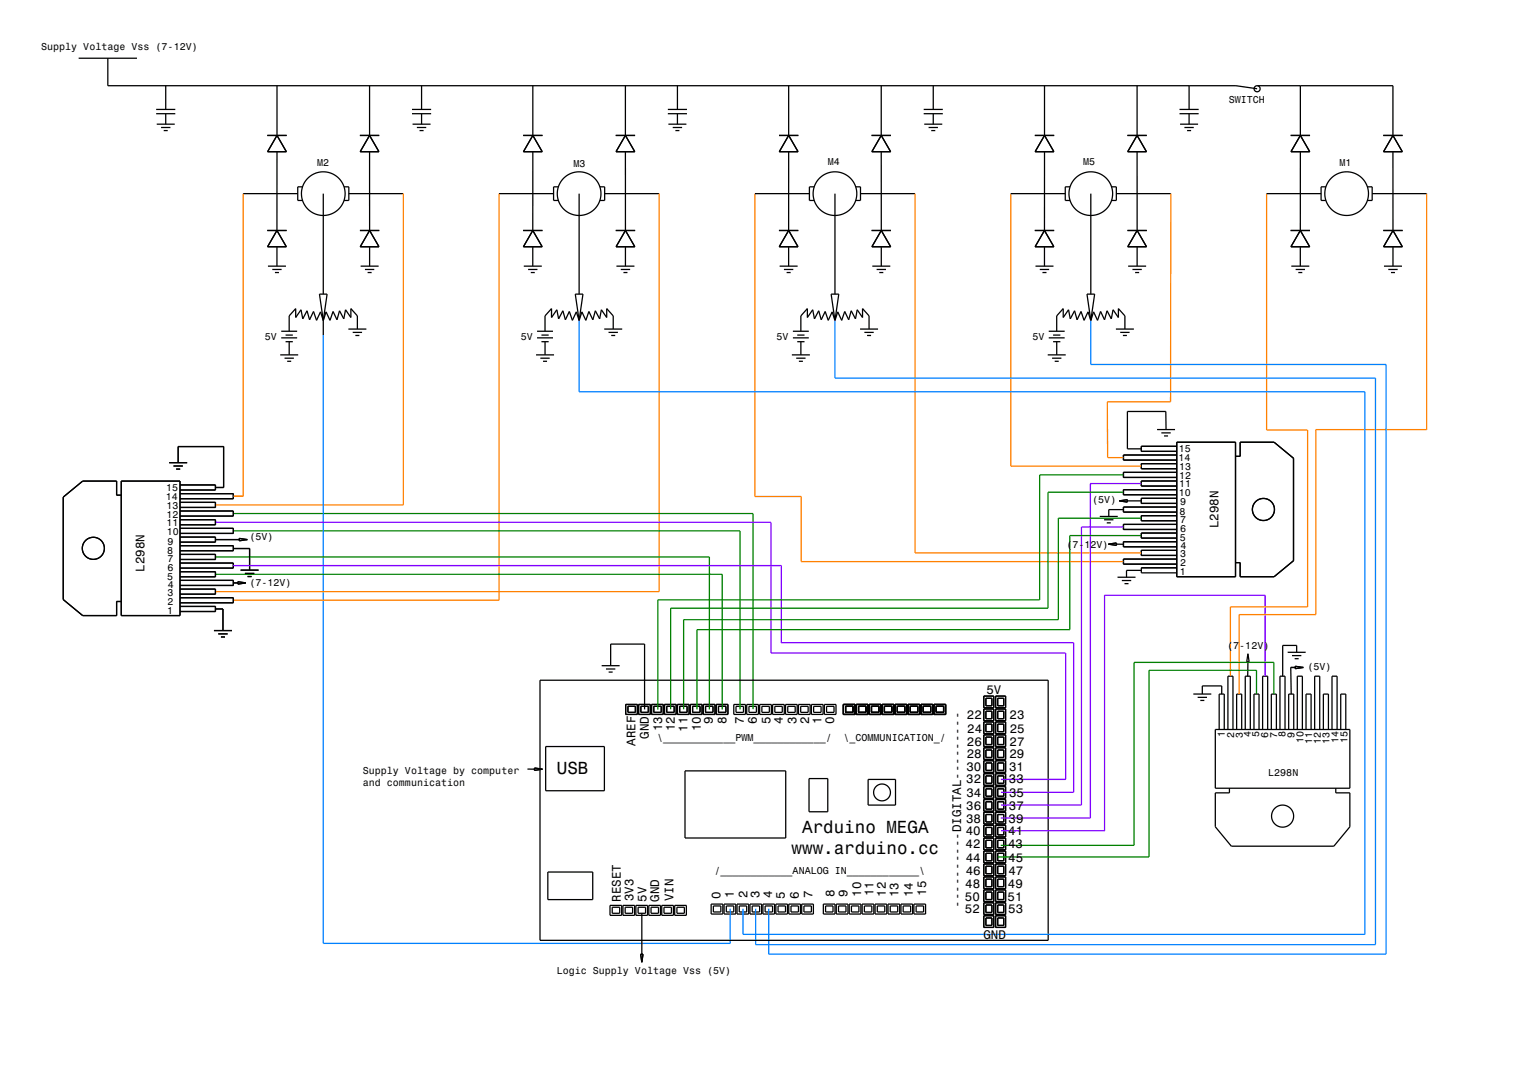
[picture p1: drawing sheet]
<svg xmlns="http://www.w3.org/2000/svg" width="420mm" height="297mm" viewBox="0 0 420 297" stroke-linecap="round" stroke-linejoin="round" font-family="sans-serif">
<g fill="none" stroke="#000" stroke-width=".35">
<path d="M21.5 15.9h16M29.5 15.9v7.6h308.7l5.8 .8M42.7 30h5.3M42.7 31.1h5.3M42.9 34h4.9M44.1 34.9h2.5M44.8 35.7h1.1M45.3 23.5v6.5M45.3 31.1v2.9M73.1 37.1h5.3M75.8 23.5v13.6M75.8 37.1l2.6 4.4h-5.2z"/>
<path d="M98.5 37.1h5.3M101.1 37.1l2.6 4.4h-5.2zM101.1 23.5v13.6M112.7 30h5.3M112.7 31.1h5.3M112.9 34h4.9M114.1 34.9h2.5M114.8 35.7h1.1M115.3 23.5v6.5M115.3 31.1v2.9M143.1 37.1h5.3M145.8 37.1l2.6 4.4h-5.2z"/>
<path d="M145.8 23.5v13.6M168.5 37.1h5.3M171.1 37.1l2.6 4.4h-5.1zM171.1 23.5v13.6M182.7 30h5.3M182.7 31.1h5.3M182.9 34h4.9M184.1 34.9h2.5M184.8 35.7h1.1M185.4 23.5v6.5M185.4 31.1v2.9M213.1 37.1h5.3"/>
<path d="M215.8 23.5v13.6M215.8 37.1l2.6 4.4h-5.2zM238.5 37.1h5.3M241.1 37.1l2.6 4.4h-5.1zM241.1 23.5v13.6M252.7 30h5.3M252.7 31.1h5.3M252.9 34h4.9M254.1 34.9h2.5M254.8 35.7h1.1M255.4 23.5v6.5M255.4 31.1v2.9"/>
<path d="M283.2 37.1h5.2M285.8 37.1l2.6 4.4h-5.2zM285.8 23.5v13.6M308.5 37.1h5.3M311.1 37.1l2.6 4.4h-5.1zM311.1 23.5v13.6M322.7 30h5.3M322.7 31.1h5.3M322.9 34h4.9M324.1 34.9h2.5M324.8 35.7h1.1M325.4 23.5v6.5"/>
<path d="M325.4 31.1v2.9M344.1 23.5h37v13.6M353.2 37.1h5.2M355.8 37.1l2.6 4.4h-5.2zM355.8 23.5v13.6M378.5 37.1h5.3M381.1 37.1l2.6 4.4h-5.1zM66.5 53h15M75.8 41.6v21.5M82.8 51.1h-1.3v3.8h1.3M88.5 53v27.5M94.1 51.1h1.3v3.8h-1.3"/>
<path d="M95.4 53h15M101.1 41.6v21.5M136.6 53h14.9M145.8 41.6v21.5M152.8 51.1h-1.3v3.8h1.3M158.5 53v27.5M164.1 51.1h1.3v3.8h-1.3M165.4 53h15M171.1 41.6v21.5M206.6 53h14.9M215.8 41.6v21.5M222.8 51.1h-1.3v3.8h1.3"/>
<path d="M228.5 53v27.5M234.1 51.1h1.3v3.8h-1.3M235.4 53h15M241.1 41.6v21.5M276.6 53h14.9M285.8 41.6v21.5M292.8 51.1h-1.3v3.8h1.3M298.5 53v27.5M304.1 51.1h1.4v3.8h-1.4M305.5 53h14.9M311.1 41.6v21.5M346.6 53h14.9"/>
<path d="M355.8 41.6v21.5M362.8 51.1h-1.3v3.8h1.3M374.1 51.1h1.4v3.8h-1.4M375.5 53h14.9M381.1 41.6v21.5M73.1 63.1h5.3M73.3 72.9h4.9M74.5 73.8h2.6M75.2 74.6h1.1M75.8 63.1l2.5 4.4h-5.1zM75.8 67.6v5.3M98.5 63.1h5.3"/>
<path d="M98.7 72.9h4.9M99.9 73.8h2.5M100.6 74.6h1.1M101.1 63.1l2.6 4.4h-5.1zM101.1 67.6v5.3M143.1 63.1h5.3M143.3 72.9h4.9M144.5 73.8h2.6M145.2 74.6h1.1M145.8 63.1l2.6 4.4h-5.2zM145.8 67.6v5.3M168.5 63.1h5.3"/>
<path d="M168.7 72.9h4.9M169.9 73.8h2.5M170.6 74.6h1.1M171.1 63.1l2.6 4.4h-5.1zM171.1 67.6v5.3M213.1 63.1h5.3M213.3 72.9h4.9M214.5 73.8h2.6M215.2 74.6h1.1M215.8 63.1l2.6 4.4h-5.2zM215.8 67.6v5.3M238.5 63.1h5.3"/>
<path d="M238.7 72.9h4.9M239.9 73.8h2.5M240.6 74.6h1.1M241.1 63.1l2.6 4.4h-5.1zM241.1 67.6v5.3M283.1 63.1h5.3M283.3 72.9h4.9M284.5 73.8h2.6M285.2 74.6h1.1M285.8 63.1l2.6 4.4h-5.2zM285.8 67.6v5.3M308.5 63.1h5.3"/>
<path d="M308.7 72.9h4.9M309.9 73.8h2.5M310.6 74.6h1.1M311.1 63.1l2.6 4.4h-5.1zM311.1 67.6v5.3M353.1 63.1h5.3M353.3 72.9h5M354.5 73.8h2.6M355.2 74.6h1.1M355.8 63.1l2.6 4.4h-5.2zM355.8 67.6v5.3M378.5 63.1h5.3"/>
<path d="M378.7 72.9h4.9M379.9 73.8h2.5M380.6 74.6h1.1M381.1 63.1l2.6 4.4h-5.1zM381.1 67.6v5.3M76.7 97.1h4.9M76.9 90.7h4.4M76.9 92.5h4.4M77.9 98.1h2.5M78.1 91.7h2M78.1 93.5h2M78.6 98.9h1.1"/>
<path d="M79.1 93.5v3.6M87.4 80.5h2.1l-1 7.2zM88.5 87.7v4M88.5 87.7l-.8-2.3-1.1 2.3-.8-2.4-1.1 2.2-.7-2.4-1.2 2.2-.4-2.5-1.5 2.1v-2.4l-1.8 2v4.2M88.5 87.7l.7-2.3 1.1 2.3 .8-2.4 1.1 2.2 .7-2.4 1.2 2.2 .4-2.5 1.5 2.1v-2.4l1.8 2v3.6M95.3 90.1h4.9M96.5 91h2.6M97.2 91.8h1.1M146.7 97.1h4.9M146.9 90.7h4.4M146.9 92.5h4.4M147.9 98.1h2.5"/>
<path d="M148.1 91.7h2M148.1 93.5h2M148.6 98.9h1.1M149.1 93.5v3.6M157.4 80.5h2.1l-1 7.2zM158.5 87.7l-.8-2.3-1.1 2.3-.8-2.4-1.1 2.2-.7-2.4-1.2 2.2-.4-2.5-1.5 2.1v-2.4l-1.8 2v4.2M158.5 87.7l.7-2.3 1.1 2.3 .8-2.4 1.1 2.2 .7-2.4 1.2 2.2 .4-2.5 1.5 2.1v-2.4l1.8 2v3.6M165.3 90.1h5M166.5 91h2.6M167.2 91.8h1.1M216.7 97.1h4.9M217 90.7h4.3"/>
<path d="M217 92.5h4.3M217.9 98.1h2.5M218.1 91.7h2M218.1 93.5h2M218.6 98.9h1.1M219.1 93.5v3.6M227.4 80.5h2.1l-1 7.2zM228.5 87.7l-.8-2.3-1.1 2.3-.8-2.4-1.1 2.2-.7-2.4-1.2 2.2-.4-2.5-1.5 2.1v-2.4l-1.8 2v4.2M228.5 87.7l.7-2.3 1.1 2.3 .8-2.4 1.1 2.2 .7-2.4 1.2 2.2 .5-2.5 1.4 2.1v-2.4l1.8 2v3.6M235.3 90.1h5M236.5 91h2.6M237.2 91.8h1.1"/>
<path d="M286.7 97.1h4.9M287 90.7h4.3M287 92.5h4.3M287.9 98.1h2.5M288.1 91.7h2M288.1 93.5h2M288.6 98.9h1.1M289.1 93.5v3.6M297.4 80.5h2.1l-1 7.2zM298.5 87.7l-.8-2.3-1.1 2.3-.8-2.4-1.1 2.2-.7-2.4-1.1 2.2-.5-2.5-1.5 2.1v-2.4l-1.8 2v4.2M298.5 87.7l.7-2.3 1.1 2.3 .8-2.4 1.1 2.2 .7-2.4 1.2 2.2 .5-2.5 1.4 2.1v-2.4l1.8 2v3.6M305.3 90.1h5"/>
<path d="M306.5 91h2.6M307.2 91.8h1.1M316.6 117.6h4.9M317.8 118.5h2.5M318.5 119.3h1.1M319.1 117.6l-.1-5h-10.5v10.3h3.8M33.2 131.7h16.1v36.8h-16.1zM33.2 135.5h-1.3v-3.8h-9.3l-5.3 4.4v28l5.3 4.4h9.3v-3.9h1.3M46.3 126.7h4.9M47.5 127.6h2.5M48.2 128.4h1.1M48.7 126.7v-4.5h12.5v11.2h-2.3"/>
<path d="M49.3 135.1h14.5v1.4h-14.5M49.3 139.9h14.5v1.4h-14.5M49.3 137.5h9.6v1.4h-9.6M49.3 132.7h9.6v1.4h-9.6M306.3 137.1l2.2-.3v.6zM307.4 139.5h-4v1.9M308.5 137.1h3.8M322 121.1h16.1v36.8h-16.1zM322 131.7h-9.7v1.4h9.7M322 124.6h-14.6v1.3h14.6M322 129.3h-14.6v1.4h14.6M322 134h-14.6v1.4h14.6"/>
<path d="M322 138.8h-14.6v1.4h14.6M322 122.2h-9.7v1.4h9.7M322 126.9h-9.7v1.4h9.7M322 136.4h-9.7v1.4h9.7M338.1 124.9h1.2v-3.8h9.3l5.3 4.3v28.1l-5.3 4.4h-9.3v-3.9h-1.2M49.3 144.6h14.5v1.4h-14.5M49.3 149.4h14.5v1.4h-14.5M49.3 154.1h14.5v1.4h-14.5M49.3 158.9h14.5v1.4h-14.5M49.3 142.3h9.6v1.4h-9.6M49.3 147h9.6v1.4h-9.6M49.3 151.8h9.6v1.3h-9.6"/>
<path d="M49.3 156.5h9.6v1.4h-9.6M58.9 147.7h6.6M63.8 159.6h1.3M63.8 150.2h4.5v5.9M65.1 159.2l2.2 .4-2.2 .3zM65.5 147.4l2.2 .3-2.2 .3zM65.8 156.1h5M67 157h2.6M67.7 157.8h1.1M300.9 141.4h4.9M302.1 142.3h2.6M302.8 143.1h1.1"/>
<path d="M303.3 149l2.2-.4v.7zM305.5 149h1.9M305.8 158h4.9M307 158.9h2.5M307.7 159.8h1.1M312.3 156.1h-4.1v1.9M322 153h-14.6v1.4h14.6M322 143.5h-14.6v1.4h14.6M322 148.3h-14.6v1.4h14.6M322 150.7h-9.7v1.3h9.7M322 141.2h-9.7v1.3h9.7M322 145.9h-9.7v1.4h9.7"/>
<path d="M322 155.4h-9.7v1.4h9.7M49.3 163.6h14.5v1.4h-14.5M49.3 161.3h9.6v1.3h-9.6M49.3 166h9.6v1.4h-9.6M58.5 172.6h5M58.9 166.7h2.1v5.9M59.7 173.5h2.6M60.5 174.4h1.1M341.5 179l.3 2.1h-.7zM352.3 178.6h5M353.5 179.5h2.6M354.8 178.6v-1.9h-3.8v8.4"/>
<path d="M147.8 186.2h139v71.2h-139zM164.6 182.2h4.9M165.8 183.1h2.6M166.5 184h1.1M167.1 182.2v-5.9h9.3v17.9M171.2 192.8h3.2v2.8h-3.2zM171.8 193.3h2v1.7h-2zM174.7 192.8h3.2v2.8h-3.2zM175.3 193.3h2.1v1.7h-2.1zM178.3 192.8h3.2v2.8h-3.2zM178.9 193.3h2v1.7h-2zM181.8 192.8h3.2v2.8h-3.2z"/>
<path d="M182.4 193.3h2.1v1.7h-2.1zM185.4 192.8h3.2v2.8h-3.2zM186 193.3h2v1.7h-2zM188.9 192.8h3.2v2.8h-3.2zM189.5 193.3h2v1.7h-2zM192.4 192.8h3.2v2.8h-3.2zM193 193.3h2.1v1.7h-2.1zM196 192.8h3.2v2.8h-3.2zM196.6 193.3h2v1.7h-2zM200.8 192.8h3.2v2.8h-3.2zM201.4 193.3h2v1.7h-2zM204.3 192.8h3.2v2.8h-3.2z"/>
<path d="M204.9 193.3h2.1v1.7h-2.1zM207.9 192.8h3.2v2.8h-3.2zM208.5 193.3h2v1.7h-2zM211.4 192.8h3.2v2.8h-3.2zM212 193.3h2v1.7h-2zM214.9 192.8h3.2v2.8h-3.2zM215.5 193.3h2.1v1.7h-2.1zM218.5 192.8h3.2v2.8h-3.2zM219.1 193.3h2v1.7h-2zM222 192.8h3.2v2.8h-3.2zM222.6 193.3h2.1v1.7h-2.1zM225.6 192.8h3.1v2.8h-3.1z"/>
<path d="M226.2 193.3h2v1.7h-2zM230.8 192.8h3.2v2.8h-3.2zM231.4 193.3h2v1.7h-2zM234.3 192.8h3.2v2.8h-3.2zM234.9 193.3h2.1v1.7h-2.1zM237.8 192.8h3.2v2.8h-3.2zM238.4 193.3h2.1v1.7h-2.1zM241.4 192.8h3.2v2.8h-3.2zM242 193.3h2v1.7h-2zM244.9 192.8h3.2v2.8h-3.2zM245.5 193.3h2.1v1.7h-2.1zM248.5 192.8h3.2v2.8h-3.2z"/>
<path d="M249.1 193.3h2v1.7h-2zM252 192.8h3.2v2.8h-3.2zM252.6 193.3h2v1.7h-2zM255.5 192.8h3.2v2.8h-3.2zM256.1 193.3h2.1v1.7h-2.1zM269.2 194.1h2.7v3.2h-2.7zM269.2 197.6h2.7v3.2h-2.7zM269.2 190.5h2.7v3.2h-2.7zM269.7 194.7h1.7v2h-1.7zM269.7 198.2h1.7v2.1h-1.7zM269.7 191.1h1.7v2.1h-1.7zM272.4 190.5h2.7v3.2h-2.7z"/>
<path d="M272.4 194.1h2.7v3.2h-2.7zM272.4 197.6h2.7v3.2h-2.7zM273 191.1h1.6v2.1h-1.6zM273 194.7h1.6v2h-1.6zM273 198.2h1.6v2.1h-1.6zM326.5 190h4.9M327.7 190.9h2.6M328.4 191.7h1.1M329 190v-2.2h5.3v2.2M332.5 199.7h36.8v16.1h-36.8zM333.6 199.7v-9.7h1.4v9.7M336 199.7v-14.6h1.4v14.6"/>
<path d="M338.4 199.7v-9.7h1.3v9.7M340.7 199.7v-14.6h1.4v14.6M341.5 181.1l-.1 4M343.1 199.7v-9.7h1.4v9.7M345.5 199.7v-14.6h1.4v14.6M347.9 199.7v-9.7h1.3v9.7M350.2 199.7v-14.6h1.4v14.6M352.6 199.7v-9.7h1.4v9.7M354.2 180.3h1.1M354.4 182.4l2.2 .3-2.2 .3zM354.4 182.7h-1.2l.1 7.3M355 199.7v-14.6h1.4v14.6"/>
<path d="M357.4 199.7v-9.7h1.3v9.7M359.7 199.7v-14.6h1.4v14.6M362.1 199.7v-9.7h1.4v9.7M364.5 199.7v-14.6h1.3v14.6M366.8 199.7v-9.7h1.4v9.7M144.3 210.5l1.9 .1M146.2 210.2l2.2 .4-2.2 .3zM149.3 204.4h16.1v12.1h-16.1zM187.4 211h27.6v18.4h-27.6zM221.4 213.1h5.1v9.1h-5.1zM237.5 213.4h7.5v7h-7.5zM269.2 201.2h2.7v3.2h-2.7z"/>
<path d="M269.2 204.7h2.7v3.2h-2.7zM269.2 208.2h2.7v3.2h-2.7zM269.2 211.8h2.7v3.2h-2.7zM269.2 215.3h2.7v3.2h-2.7zM269.2 218.9h2.7v3.2h-2.7zM269.7 201.8h1.7v2h-1.7zM269.7 205.3h1.7v2h-1.7zM269.7 208.8h1.7v2.1h-1.7zM269.7 212.4h1.7v2h-1.7zM269.7 215.9h1.7v2.1h-1.7zM269.7 219.5h1.7v2h-1.7zM272.4 201.2h2.7v3.2h-2.7z"/>
<path d="M272.4 204.7h2.7v3.2h-2.7zM272.4 208.2h2.7v3.2h-2.7zM272.4 211.8h2.7v3.2h-2.7zM272.4 215.3h2.7v3.2h-2.7zM272.4 218.9h2.7v3.2h-2.7zM273 201.8h1.6v2h-1.6zM273 205.3h1.6v2h-1.6zM273 208.8h1.6v2.1h-1.6zM273 212.4h1.6v2h-1.6zM273 215.9h1.6v2.1h-1.6zM273 219.5h1.6v2h-1.6zM336.4 215.8v1.2h-3.9v9.3l4.4 5.3h28.1l4.3-5.3v-9.3h-3.8v-1.2"/>
<path d="M149.9 238.7h12.3v7.5h-12.3zM269.2 222.3h2.7v3.2h-2.7zM269.2 225.9h2.7v3.2h-2.7zM269.2 229.4h2.7v3.2h-2.7zM269.2 233h2.7v3.2h-2.7zM269.2 236.5h2.7v3.2h-2.7zM269.7 223h1.7v2h-1.7zM269.7 226.5h1.7v2h-1.7zM269.7 230h1.7v2.1h-1.7zM269.7 233.6h1.7v2h-1.7zM269.7 237.1h1.7v2.1h-1.7zM272.4 222.3h2.7v3.2h-2.7z"/>
<path d="M272.4 225.9h2.7v3.2h-2.7zM272.4 229.4h2.7v3.2h-2.7zM272.4 233h2.7v3.2h-2.7zM272.4 236.5h2.7v3.2h-2.7zM273 223h1.6v2h-1.6zM273 226.5h1.6v2h-1.6zM273 230h1.6v2.1h-1.6zM273 233.6h1.6v2h-1.6zM273 237.1h1.6v2.1h-1.6zM166.9 247.8h3.2v2.8h-3.2zM167.5 248.3h2.1v1.7h-2.1zM170.4 247.8h3.2v2.8h-3.2z"/>
<path d="M171.1 248.3h2v1.7h-2zM174 247.8h3.2v2.8h-3.2zM174.6 248.3h2v1.7h-2zM175.6 250v11.2M177.5 247.8h3.2v2.8h-3.2zM178.1 248.3h2.1v1.7h-2.1zM181.1 247.8h3.2v2.8h-3.2zM181.7 248.3h2v1.7h-2zM184.6 247.8h3.2v2.8h-3.2zM185.2 248.3h2.1v1.7h-2.1zM194.6 247.5h3.2v2.7h-3.2zM195.2 248h2v1.6h-2z"/>
<path d="M198.1 247.5h3.2v2.7h-3.2zM198.7 248h2.1v1.6h-2.1zM201.7 247.5h3.2v2.7h-3.2zM202.3 248h2v1.6h-2zM205.2 247.5h3.2v2.7h-3.2zM205.8 248h2.1v1.6h-2.1zM208.7 247.5h3.2v2.7h-3.2zM209.4 248h2v1.6h-2zM212.3 247.5h3.2v2.7h-3.2zM212.9 248h2v1.6h-2zM215.8 247.5h3.2v2.7h-3.2zM216.4 248h2.1v1.6h-2.1z"/>
<path d="M219.4 247.5h3.2v2.7h-3.2zM220 248h2v1.6h-2zM225.3 247.5h3.2v2.7h-3.2zM225.9 248h2v1.6h-2zM228.8 247.5h3.2v2.7h-3.2zM229.4 248h2.1v1.6h-2.1zM232.4 247.5h3.2v2.7h-3.2zM233 248h2v1.6h-2zM235.9 247.5h3.2v2.7h-3.2zM236.5 248h2v1.6h-2zM239.4 247.5h3.2v2.7h-3.2zM240 248h2.1v1.6h-2.1z"/>
<path d="M243 247.5h3.2v2.7h-3.2zM243.6 248h2v1.6h-2zM246.5 247.5h3.2v2.7h-3.2zM247.1 248h2.1v1.6h-2.1zM250.1 247.5h3.2v2.7h-3.2zM250.7 248h2v1.6h-2zM269.2 240h2.7v3.2h-2.7zM269.2 243.6h2.7v3.2h-2.7zM269.2 247.1h2.7v3.2h-2.7zM269.2 250.7h2.7v3.2h-2.7zM269.7 240.7h1.7v2h-1.7zM269.7 244.2h1.7v2h-1.7z"/>
<path d="M269.7 247.7h1.7v2.1h-1.7zM269.7 251.3h1.7v2h-1.7zM272.4 240h2.7v3.2h-2.7zM272.4 243.6h2.7v3.2h-2.7zM272.4 247.1h2.7v3.2h-2.7zM272.4 250.7h2.7v3.2h-2.7zM273 240.7h1.6v2h-1.6zM273 244.2h1.6v2h-1.6zM273 247.7h1.6v2.1h-1.6zM273 251.3h1.6v2h-1.6zM175.3 261.2h.6l-.3 2.2z"/>
<circle cx="344" cy="24.3" r=".83"/>
<circle cx="88.5" cy="53" r="6"/>
<circle cx="158.5" cy="53" r="6"/>
<circle cx="228.5" cy="53" r="6"/>
<circle cx="298.5" cy="53" r="6"/>
<circle cx="368.5" cy="53" r="6"/>
<circle cx="345.7" cy="139.5" r="3"/>
<circle cx="25.5" cy="150.1" r="3"/>
<circle cx="241.3" cy="216.9" r="2.3"/>
<circle cx="350.9" cy="223.4" r="3"/>
</g>
<path d="M66.5 53v82.8h-2.7M110.4 53v85.2h-51.5M136.6 53v111.3h-72.8M180.4 53v108.9h-121.5M206.6 53v82.9h12.6v17.8h88.2M250.4 53v98.3h61.9M276.6 53v74.6h35.7M320.4 53l-.1 57h-17.3l.1 15.2h4.3M346.6 53v64.7h11.2v48.4h-21.1v19M390.4 53v64.6h-30.4v50.6h-20.9v21.8" fill="none" stroke="#ff8000" stroke-width=".35"/>
<path d="M307.4 134.7h-20.7v31.8h-103.2v27.7M307.4 130h-22.9v34.2h-104.5v30M58.9 152.5h135.2v41.7M58.9 157.2h138.7v37M63.8 145.3h138.7v48.9M63.8 140.6h142.2v53.5M312.3 146.6h-19.6v25.8h-102v21.8M312.3 141.9h-22.7v27.7h-102.6v24.6M343.8 190v-6.5h-29.4v51.1h-41.4M348.6 190v-8.7h-38.3v50.1h-36.5" fill="none" stroke="#008000" stroke-width=".35"/>
<path d="M88.5 91.7v166.5h111.3v-9.4M158.5 87.7v19.5h215v148.6h-170.2v-7M228.5 87.7v15.8h147.9v155.1h-169.6v-9.8M298.5 87.7v12.1h80.7v161.4h-168.9v-12.4" fill="none" stroke="#0080ff" stroke-width=".35"/>
<path d="M312.3 132.4h-13.9v91.5h-24.6M58.9 143h152v35.8h80.7v34.6h-17.7M63.8 154.8h150v21.1h80v41h-19.9M307.4 144.2h-11.5v76.2h-22M346.2 185.1v-22.2h-44v64.5h-28.3" fill="none" stroke="#8000ff" stroke-width=".35"/>
<path d="M0 0h420v297h-420" fill="none" stroke="#fff" stroke-width=".27"/>
<g font-size="4.8">
<text x="152.4" y="211.9">USB</text>
<text x="216.6" y="233.9">www.arduino.cc</text>
<text x="219.5" y="228.1">Arduino MEGA</text>
</g>
<g font-size="3.4">
<text x="333.4" y="144.6" transform="rotate(-90 333.4 144.6)">L298N</text>
<text x="39.5" y="156.5" transform="rotate(-90 39.5 156.5)">L298N</text>
<text x="269.9" y="189.8">5V</text>
<text x="264.6" y="196.8">22</text>
<text x="276.2" y="196.8">23</text>
<text x="177.5" y="202.3" transform="rotate(-90 177.5 202.3)">GND</text>
<text x="181.1" y="200.2" transform="rotate(-90 181.1 200.2)">13</text>
<text x="184.6" y="200.2" transform="rotate(-90 184.6 200.2)">12</text>
<text x="188.1" y="200.3" transform="rotate(-90 188.1 200.3)">11</text>
<text x="191.7" y="200.1" transform="rotate(-90 191.7 200.1)">10</text>
<text x="195.1" y="198.1" transform="rotate(-90 195.1 198.1)">9</text>
<text x="198.8" y="198.1" transform="rotate(-90 198.8 198.1)">8</text>
<text x="203.5" y="198.2" transform="rotate(-90 203.5 198.2)">7</text>
<text x="207" y="198.2" transform="rotate(-90 207 198.2)">6</text>
<text x="210.8" y="198.2" transform="rotate(-90 210.8 198.2)">5</text>
<text x="214.2" y="198.2" transform="rotate(-90 214.2 198.2)">4</text>
<text x="217.9" y="198.3" transform="rotate(-90 217.9 198.3)">3</text>
<text x="221.4" y="198.2" transform="rotate(-90 221.4 198.2)">2</text>
<text x="224.8" y="198.2" transform="rotate(-90 224.8 198.2)">1</text>
<text x="228.3" y="198.2" transform="rotate(-90 228.3 198.2)">0</text>
<text x="264.6" y="200.5">24</text>
<text x="276.3" y="200.5">25</text>
<text x="173.9" y="204.1" transform="rotate(-90 173.9 204.1)">AREF</text>
<text x="264.5" y="207.6">28</text>
<text x="264.6" y="204.2">26</text>
<text x="276.2" y="207.6">29</text>
<text x="276.2" y="204.2">27</text>
<text x="264.4" y="214.4">32</text>
<text x="264.4" y="211.1">30</text>
<text x="276" y="214.4">33</text>
<text x="276.1" y="211.1">31</text>
<text x="264.4" y="221.8">36</text>
<text x="264.4" y="218.1">34</text>
<text x="276" y="221.8">37</text>
<text x="276.1" y="218.1">35</text>
<text x="264.3" y="225.2">38</text>
<text x="276" y="225.2">39</text>
<text x="264.2" y="232.2">42</text>
<text x="264.2" y="228.7">40</text>
<text x="275.8" y="232.2">43</text>
<text x="275.9" y="228.7">41</text>
<text x="264.2" y="236">44</text>
<text x="264.2" y="239.6">46</text>
<text x="275.9" y="236">45</text>
<text x="275.9" y="239.6">47</text>
<text x="200.8" y="245.9" transform="rotate(-90 200.8 245.9)">1</text>
<text x="204.5" y="245.9" transform="rotate(-90 204.5 245.9)">2</text>
<text x="207.8" y="245.8" transform="rotate(-90 207.8 245.8)">3</text>
<text x="211.3" y="245.9" transform="rotate(-90 211.3 245.9)">4</text>
<text x="214.7" y="246" transform="rotate(-90 214.7 246)">5</text>
<text x="222.3" y="245.7" transform="rotate(-90 222.3 245.7)">7</text>
<text x="228.3" y="245.5" transform="rotate(-90 228.3 245.5)">8</text>
<text x="231.9" y="245.5" transform="rotate(-90 231.9 245.5)">9</text>
<text x="235.7" y="245.5" transform="rotate(-90 235.7 245.5)">10</text>
<text x="239" y="245.4" transform="rotate(-90 239 245.4)">11</text>
<text x="242.4" y="245.5" transform="rotate(-90 242.4 245.5)">12</text>
<text x="245.9" y="245.6" transform="rotate(-90 245.9 245.6)">13</text>
<text x="249.7" y="245.6" transform="rotate(-90 249.7 245.6)">14</text>
<text x="253.4" y="245.3" transform="rotate(-90 253.4 245.3)">15</text>
<text x="264.1" y="243">48</text>
<text x="275.8" y="243">49</text>
<text x="169.9" y="246.9" transform="rotate(-90 169.9 246.9)">RESET</text>
<text x="173.4" y="246.7" transform="rotate(-90 173.4 246.7)">3V3</text>
<text x="176.9" y="246.9" transform="rotate(-90 176.9 246.9)">5V</text>
<text x="180.4" y="246.8" transform="rotate(-90 180.4 246.8)">GND</text>
<text x="184.3" y="246.7" transform="rotate(-90 184.3 246.7)">VIN</text>
<text x="197.1" y="246.1" transform="rotate(-90 197.1 246.1)">0</text>
<text x="218.6" y="246" transform="rotate(-90 218.6 246)">6</text>
<text x="263" y="248.5" transform="rotate(-90 263 248.5)">----------DIGITAL---------</text>
<text x="264" y="246.5">50</text>
<text x="264" y="249.8">52</text>
<text x="275.7" y="246.5">51</text>
<text x="275.9" y="250">53</text>
<text x="269.1" y="256.9">GND</text>
</g>
<g font-size="2.7">
<text x="11.3" y="13.7">Supply Voltage Vss (7-12V)</text>
<text x="336.2" y="28.1">SWITCH</text>
<text x="86.8" y="45.5">M2</text>
<text x="156.9" y="45.6">M3</text>
<text x="226.5" y="45.2">M4</text>
<text x="296.3" y="45.1">M5</text>
<text x="366.5" y="45.5">M1</text>
<text x="72.5" y="93.1">5V</text>
<text x="142.5" y="93.1">5V</text>
<text x="212.5" y="93.1">5V</text>
<text x="282.5" y="93.1">5V</text>
<text x="322.5" y="123.7">15</text>
<text x="322.5" y="126.2">14</text>
<text x="322.6" y="131">12</text>
<text x="322.6" y="128.6">13</text>
<text x="45.4" y="136.9">14</text>
<text x="45.5" y="134.4">15</text>
<text x="298.9" y="137.7">(5V)</text>
<text x="322.6" y="135.7">10</text>
<text x="322.6" y="133.3">11</text>
<text x="45.5" y="141.7">12</text>
<text x="45.5" y="139.3">13</text>
<text x="322.8" y="140.8">8</text>
<text x="322.9" y="143.1">7</text>
<text x="322.9" y="138.4">9</text>
<text x="45.6" y="144">11</text>
<text x="45.6" y="146.5">10</text>
<text x="45.9" y="149.1">9</text>
<text x="68.3" y="147.9">(5V)</text>
<text x="322.8" y="148">5</text>
<text x="322.9" y="145.6">6</text>
<text x="45.7" y="151.5">8</text>
<text x="45.8" y="153.8">7</text>
<text x="291.8" y="150">(7-12V)</text>
<text x="322.9" y="154.8">2</text>
<text x="322.9" y="152.5">3</text>
<text x="323" y="150.3">4</text>
<text x="45.8" y="158.7">5</text>
<text x="45.9" y="156.3">6</text>
<text x="45.9" y="160.9">4</text>
<text x="68.2" y="160.5">(7-12V)</text>
<text x="322.9" y="157.4">1</text>
<text x="45.8" y="163.2">3</text>
<text x="45.8" y="165.5">2</text>
<text x="45.8" y="168.1">1</text>
<text x="335.8" y="177.7">(7-12V)</text>
<text x="357.7" y="183.5">(5V)</text>
<text x="179.8" y="203">\____________PWM____________/</text>
<text x="230.8" y="202.7">\_COMMUNICATION_/</text>
<text x="335.1" y="201.9" transform="rotate(-90 335.1 201.9)">1</text>
<text x="337.7" y="201.9" transform="rotate(-90 337.7 201.9)">2</text>
<text x="340.1" y="201.9" transform="rotate(-90 340.1 201.9)">3</text>
<text x="342.3" y="201.7" transform="rotate(-90 342.3 201.7)">4</text>
<text x="344.6" y="201.9" transform="rotate(-90 344.6 201.9)">5</text>
<text x="346.9" y="202" transform="rotate(-90 346.9 202)">6</text>
<text x="349.4" y="201.9" transform="rotate(-90 349.4 201.9)">7</text>
<text x="351.7" y="201.8" transform="rotate(-90 351.7 201.8)">8</text>
<text x="354.2" y="202" transform="rotate(-90 354.2 202)">9</text>
<text x="356.7" y="203.5" transform="rotate(-90 356.7 203.5)">10</text>
<text x="359" y="203.6" transform="rotate(-90 359 203.6)">11</text>
<text x="361.4" y="203.6" transform="rotate(-90 361.4 203.6)">12</text>
<text x="363.8" y="203.6" transform="rotate(-90 363.8 203.6)">13</text>
<text x="366.2" y="203.4" transform="rotate(-90 366.2 203.4)">14</text>
<text x="368.7" y="203.5" transform="rotate(-90 368.7 203.5)">15</text>
<text x="99.3" y="211.9">Supply Voltage by computer</text>
<text x="99.3" y="215.2">and communication</text>
<text x="347" y="212.5">L298N</text>
<text x="195.5" y="239.3">/____________ANALOG IN____________\</text>
<text x="152.3" y="266.7">Logic Supply Voltage Vss (5V)</text>
</g>
</svg>
